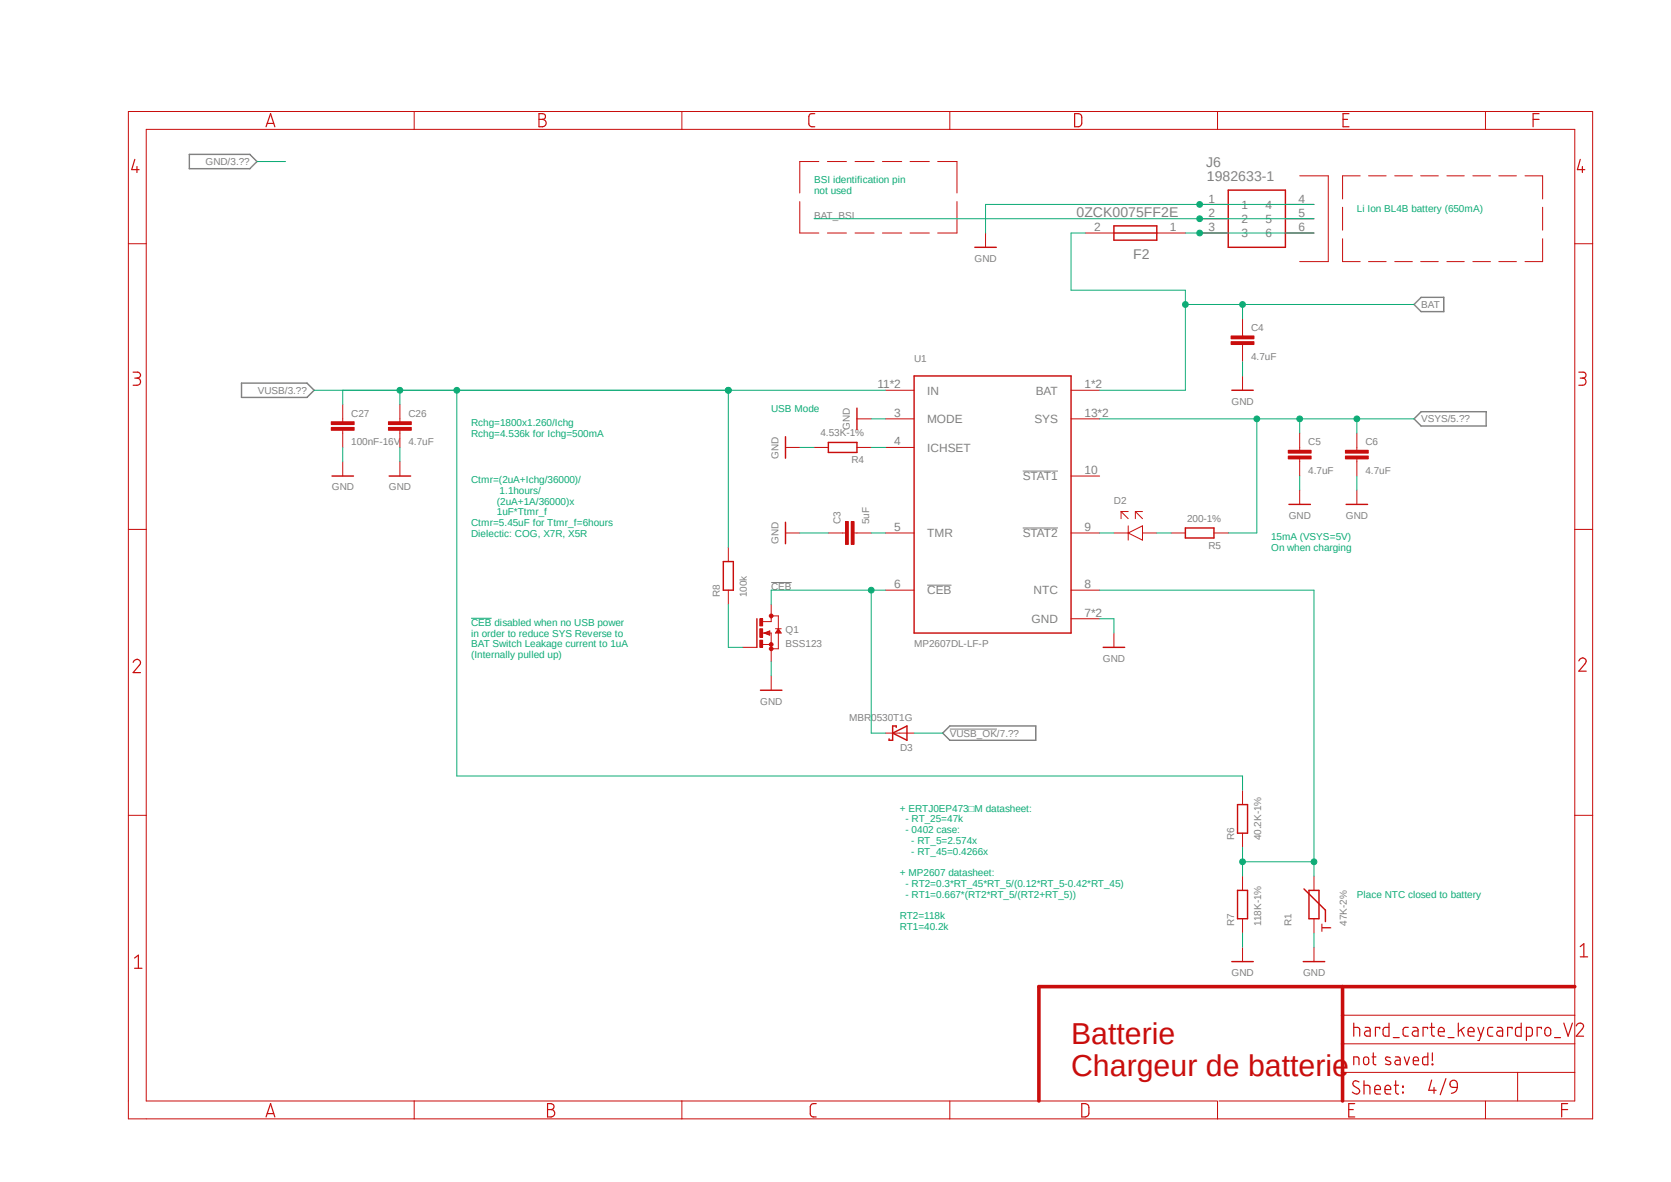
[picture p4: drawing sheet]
<svg xmlns="http://www.w3.org/2000/svg" width="297mm" height="210mm" viewBox="0 0 297 210" stroke-linecap="round" stroke-linejoin="round" font-family="sans-serif">
<path d="M22.3 18.9l260.9 180.5M283.2 18.9l-260.9 180.5" fill="none" stroke="#fff" stroke-width=".18"/>
<path d="M181.8 83.7h6.2M181.8 93.8h6.2M137.1 103.5h3.6M164.8 104h4.3M168.8 129.5h8.4" fill="none" stroke="#808080" stroke-width=".18"/>
<path d="M33.7 27.4h10.7l1.3 1.3-1.3 1.3h-10.7zM252.6 52.8h4v2.6h-4l-1.3-1.3zM42.9 68.1h11.7l1.2 1.2-1.2 1.3h-11.7zM251.3 74.4l1.3-1.2h11.6v2.5h-11.6zM168.8 129h15.3v2.5h-15.3l-1.2-1.2z" fill="none" stroke="#808080" stroke-width=".25"/>
<g fill="none" stroke="#c90d0c" stroke-width=".18">
<path d="M73.6 19.8v3.2M121.2 19.8v3.2M168.8 19.8v3.2M216.4 19.8v3.2M264 19.8v3.2M142.2 35.8v5.6h3.3M145.5 28.7h-3.3v5.6M147.1 28.7h3.4M152 28.7h3.4M156.8 28.7h3.5M161.8 28.7h3.4M166.7 28.7h3.4v5.6"/>
<path d="M170.1 35.8v5.6h-3.4M231 31.2h5.1v15.3h-5.1M238.6 36.8v4.1M241.8 31.2h-3.2v4.1M243.2 31.2h3.2M247.9 31.2h3.1M252.5 31.2h3.2M257.2 31.2h3.1M261.8 31.2h3.1M266.4 31.2h3.1M271.1 31.2h3.1v4.1M274.2 36.8v4.1"/>
<path d="M22.8 43.3h3.2M147.1 41.4h3.4M152 41.4h3.4M156.8 41.4h3.5M161.8 41.4h3.4M238.6 42.4v4.1h3.2M243.2 46.5h3.2M247.9 46.5h3.1M252.5 46.5h3.2M257.2 46.5h3.1M261.8 46.5h3.1M266.4 46.5h3.1"/>
<path d="M274.2 42.4v4.1h-3.1M279.9 43.3h3.2M139.6 79.5h2.6M152.3 74.4h2.6M220.9 66.8v2.5M22.8 94.1h3.2M139.6 94.7h2.6M198 94.7h2.5M199.3 90.9h1.2M199.3 90.9l1.2 1.3M199.3 90.9v1.3M200.5 94.7l2.6-1.3v2.6z"/>
<path d="M200.5 93.4v2.6M201.8 90.9l1.3 1.3M201.8 90.9h1.3M201.8 90.9v1.3M203.1 94.7h2.5M279.9 94.1h3.2M135.6 114.5h1.5M135.8 112.5l1-.4v.8zM137.1 109.4h1.2v5.9h-1.2v-2.8h-1.5M137.1 109.9v.5h-1.5M137.8 111.7h1.1M138.3 111.7l.6 .8h-1.1z"/>
<path d="M22.8 144.9h3.2M233.6 155.7v2.5M279.9 144.9h3.2M233.6 163.2v2.6M233.6 168.3v2.6M73.6 195.6v3.2M121.2 195.6v3.2M168.8 195.6v3.2M216.3 195.6h-190.3v-172.6h253.9v172.6h-15.7M216.4 195.6v3.2M216.7 195.6h47.3v3.2h-241.2v-179h260.3v179h-18.9M238.6 190.5h41.3"/>
<path d="M238.6 185.5h41.3M238.6 180.4h41.3M269.7 190.5v5.1"/>
</g>
<path d="M238.6 175.3v20.3M279.9 175.3h-95.2v20.3" fill="none" stroke="#c90d0c" stroke-width=".64"/>
<g fill="none" stroke="#c90d0c" stroke-width=".21">
<path d="M24 28.3l-.6 1.8h1.3M24.3 29.6v1M47.3 22.5l.8-2.3 .8 2.3M47.5 21.9h1.1M95.8 20.2h.6a.51 .51 0 0 1 .6 .5 .51 .51 0 0 1-.6 .5 .66 .66 0 0 1 .7 .7 .66 .66 0 0 1-.7 .6h-.6zM95.8 21.2h.6M144.8 20.2h-.8l-.2 .2v1.6a.59 .59 0 0 0 .5 .5h.5M191 20.2h.6a.59 .59 0 0 1 .7 .6v1.1a.65 .65 0 0 1-.7 .6h-.6zM238.7 21.2h.8M239.8 20.2h-1.1v2.3h1.1M272.5 21.2h1.1M273.6 20.2h-1.1v2.3"/>
<path d="M280.9 28.3l-.5 1.8h1.3M281.3 29.6v1M23.7 66.1h.8a.53 .53 0 0 1 .5 .6 .53 .53 0 0 1-.5 .5h-.5M24.3 67.2a.64 .64 0 0 1 .7 .6 .64 .64 0 0 1-.7 .7h-.6M280.6 66.1h.8a.53 .53 0 0 1 .5 .6 .53 .53 0 0 1-.5 .5h-.5M281.3 67.2a.64 .64 0 0 1 .6 .6 .64 .64 0 0 1-.6 .7h-.7M23.7 117.7a.64 .64 0 0 1 .9-.5 .64 .64 0 0 1 .2 1l-1.1 1.3h1.3M280.6 117.4a.63 .63 0 0 1 .9-.5 .63 .63 0 0 1 .2 1l-1.1 1.4h1.3M23.9 170.2l.7-.5v2.3M23.9 172h1.3M280.9 168.2l.6-.5v2.3M280.9 170h1.3"/>
<path d="M47.3 198.5l.8-2.4 .8 2.4M47.5 197.9h1.1M97.3 196.1h.7a.53 .53 0 0 1 .5 .5 .53 .53 0 0 1-.5 .5 .66 .66 0 0 1 .6 .7 .66 .66 0 0 1-.6 .7h-.7zM97.3 197.1h.7M145.1 196.1l-.8 .1-.2 .2-.1 1.5a.58 .58 0 0 0 .6 .6h.5M192.3 196.1h.6a.65 .65 0 0 1 .6 .7v1a.65 .65 0 0 1-.6 .7h-.6zM239.7 197.1h.8M240.6 182.5h.7l.3 .3 .1 1.3M240.6 189.2v-1.4h.6l.3 .2 .1 1.2M240.6 181.8v2.3M240.8 196.1h-1.1v2.4h1.1M241.6 192.2a.61 .61 0 0 0-.7-.2 .61 .61 0 0 0-.4 .6l.2 .4 .7 .4a.57 .57 0 0 1 .1 .9 .57 .57 0 0 1-.9-.1l-.2-.1"/>
<path d="M242.4 188a.49 .49 0 0 1 .5-.2 .49 .49 0 0 1 .4 .5l-.1 .6-.2 .2h-.4a1.16 1.16 0 0 1-.2-1.1zM242.4 192.8h.7l.4 .2v1.4M242.4 192v2.4M242.7 182.5l.7 .1 .1 .3v1.2h-.5a.47 .47 0 0 1-.5-.5 .47 .47 0 0 1 .5-.4h.5M243.9 187.8h.7M244.1 187.1v1.7l.2 .3 .3 .1M244.3 193.6h1.1a.54 .54 0 0 0-.4-.8 .54 .54 0 0 0-.7 .5l.1 .9 .3 .2h.7M245.2 182.8v-.3h-.7v1.6M246.2 193.6h1a.54 .54 0 0 0-.4-.8 .54 .54 0 0 0-.6 .5v.9l.3 .2h.7M246.9 181.8v2.3h-.9l-.2-.4 .1-.9 .1-.2 .9-.1M247.1 187.9l-.6-.1-.2 .2 .1 .4 .6 .2 .2 .3a.66 .66 0 0 1-.9 .2M247.6 184.4h1.1"/>
<path d="M247.8 192.8h.8M248 187.8h.7l.2 .3v1.1h-.6a.4 .4 0 0 1-.4-.4 .4 .4 0 0 1 .4-.4h.6M248.1 192v2a.44 .44 0 0 0 .5 .4M249.3 193h.1v.2h-.1zM249.3 194.1h.1v.1h-.1zM249.6 187.8l.5 1.4 .4-1.4M250.3 182.5l-.7 .1-.2 .3v.8l.2 .4h.7M251.1 182.5l.7 .1 .3 .3v1.2h-.6a.47 .47 0 0 1-.5-.5 .47 .47 0 0 1 .5-.4h.6M251.2 188.5h.9a.51 .51 0 0 0-.2-.7 .51 .51 0 0 0-.7 .2 1.07 1.07 0 0 0 .2 1.1l.7 .1M253.7 182.8v-.3h-.8v1.6M253.8 187.1v2.1l-.8-.1-.1-.3v-.8l.3-.2h.6M254.2 182.5h.8"/>
<path d="M254.5 181.8v1.9a.38 .38 0 0 0 .5 .4M254.5 191.9l-.5 1.8h1.3M254.6 189.1h.1v.1h-.1zM254.6 187.1v1.4M254.9 193.2v1.1M255.7 183.3h1a.55 .55 0 0 0-.4-.7 .55 .55 0 0 0-.6 .4v.7l.2 .4h.8M257 191.6l-1 2.9M257.4 184.4h1M257.8 192.3a.67 .67 0 0 1 .7-.4 .67 .67 0 0 1 .5 .7v.6h-.8a.62 .62 0 0 1-.4-.9zM259 193.2a1.06 1.06 0 0 1-1 1.1M259.2 181.8v2.3M259.7 183l.6 1.1"/>
<path d="M260.3 182.5l-1.1 .8M260.9 183.3h1.1a.55 .55 0 0 0-.4-.7 .55 .55 0 0 0-.7 .4v.7l.3 .4h.8M262.7 182.5l.5 1.6M263.7 182.5l-.8 2.4h-.2M265.3 182.5l-.7 .1-.2 .3v.8l.2 .4h.7M266.1 182.5l.8 .1 .2 .3v1.2h-.6a.47 .47 0 0 1-.5-.5 .47 .47 0 0 1 .5-.4h.6M268.8 182.8v-.3h-.8v1.6M270.4 181.8v2.3h-.8l-.2-.4v-.9l.3-.3h.7M271.3 184.1h.9l.1-.2 .1-1-.2-.3-.9-.1v2.4M274 182.8v-.3h-.8v1.6M274.8 182.7a.5 .5 0 0 1 .5-.1 .5 .5 0 0 1 .3 .4v.6a.53 .53 0 0 1-.5 .5 .53 .53 0 0 1-.5-.5v-.6zM276.3 184.4h1.1"/>
<path d="M277.6 197.1h1M278 181.8l.7 2.3 .8-2.3M278.6 196.1h-1v2.4M280.2 182.3a.63 .63 0 0 1 .9-.5 .63 .63 0 0 1 .2 1l-1.1 1.3h1.3"/>
</g>
<path d="M139.6 77.6v3.8M152.3 72.5v3.8M218.9 69.3h3.9M139.6 92.8v3.8M134.5 109.9v5.1M136.1 112.5l.6 .2v-.5l-.5 .3M138.3 112l.3 .4h-.5zM231.8 157.9l3.8 3.8v2M232.7 158.2h1.7v5h-1.7zM231.6 170.9h3.9" fill="none" stroke="#c90d0c" stroke-width=".25"/>
<circle cx="137.1" cy="115.3" r=".33" fill="#c90d0c"/>
<circle cx="137.1" cy="115.3" r=".33" fill="none" stroke="#c90d0c" stroke-width=".18"/>
<circle cx="137.1" cy="114.5" r=".33" fill="#c90d0c"/>
<circle cx="137.1" cy="114.5" r=".33" fill="none" stroke="#c90d0c" stroke-width=".18"/>
<circle cx="137.1" cy="109.4" r=".33" fill="#c90d0c"/>
<circle cx="137.1" cy="109.4" r=".33" fill="none" stroke="#c90d0c" stroke-width=".18"/>
<path d="M135 109.9h.6v1.3h-.6z" fill-rule="evenodd" fill="#c90d0c"/>
<path d="M135 109.9h.6v1.3h-.6z" fill="none" stroke="#c90d0c" stroke-width=".18"/>
<path d="M135 113.7h.6v1.3h-.6z" fill-rule="evenodd" fill="#c90d0c"/>
<path d="M135 113.7h.6v1.3h-.6z" fill="none" stroke="#c90d0c" stroke-width=".18"/>
<path d="M135 111.7h.6v1.5h-.6z" fill-rule="evenodd" fill="#c90d0c"/>
<path d="M71.1 74.4v.5M71.1 76.5v.5M60.9 82v2.6M132 115h2.5M135 111.7h.6v1.5h-.6zM137.1 107.4v2.5M137.1 115v2.6M198 112.5v2.5M137.1 120.1v2.5M157.4 130.3h5.1" fill="none" stroke="#c90d0c" stroke-width=".18"/>
<path d="M59 84.6h3.8M196.1 115h3.8M135.2 122.6h3.8M158.7 130.3l2.5-1.3v2.5zM159.3 129.2v-.2h-.6v2.5h-.7v-.2" fill="none" stroke="#c90d0c" stroke-width=".25"/>
<path d="M69 75.9h4.1v.6h-4.1z" fill-rule="evenodd" fill="#c90d0c"/>
<path d="M69 75.9h4.1v.6h-4.1z" fill="none" stroke="#c90d0c" stroke-width=".18"/>
<path d="M69 74.9h4.1v.5h-4.1z" fill-rule="evenodd" fill="#c90d0c"/>
<path d="M60.9 74.4v.5M60.9 76.5v.5M69 74.9h4.1v.5h-4.1zM71.1 71.9v2.5M71.1 77v2.5" fill="none" stroke="#c90d0c" stroke-width=".18"/>
<path d="M58.9 75.9h4v.6h-4z" fill-rule="evenodd" fill="#c90d0c"/>
<path d="M58.9 75.9h4v.6h-4z" fill="none" stroke="#c90d0c" stroke-width=".18"/>
<path d="M58.9 74.9h4v.5h-4z" fill-rule="evenodd" fill="#c90d0c"/>
<g fill="none" stroke="#c90d0c" stroke-width=".18">
<path d="M175.2 41.4v2.5M58.9 74.9h4v.5h-4zM60.9 71.9v2.5M60.9 77v2.5M144.7 79.5h2.5M152.3 79.5h2.6M71.1 82v2.6M129.5 97.2v2.6M149.8 94.7h.5M151.8 94.7h.5M208.2 94.7h2.5M215.8 94.7h2.5"/>
<path d="M129.5 104.9v2.5M220.9 140.4v2.6M220.9 148v2.6M220.9 155.7v2.5M220.9 163.2v2.6M220.9 168.3v2.6"/>
</g>
<path d="M173.3 43.9h3.8M147.2 78.6h5.1v1.8h-5.1zM69.2 84.6h3.8M128.6 99.8h1.7v5.1h-1.7zM210.7 93.8h5.1v1.8h-5.1zM220 143h1.7v5h-1.7zM220 158.2h1.7v5h-1.7zM218.9 170.9h3.9" fill="none" stroke="#c90d0c" stroke-width=".25"/>
<path d="M151.3 92.7h.5v4h-.5z" fill-rule="evenodd" fill="#c90d0c"/>
<path d="M151.3 92.7h.5v4h-.5z" fill="none" stroke="#c90d0c" stroke-width=".18"/>
<path d="M150.3 92.7h.5v4h-.5z" fill-rule="evenodd" fill="#c90d0c"/>
<path d="M220.9 59.2v.5M220.9 61.2v.5M147.2 94.7h2.6M150.3 92.7h.5v4h-.5zM152.3 94.7h2.6" fill="none" stroke="#c90d0c" stroke-width=".18"/>
<path d="M218.8 60.7h4.1v.5h-4.1z" fill-rule="evenodd" fill="#c90d0c"/>
<path d="M218.8 60.7h4.1v.5h-4.1z" fill="none" stroke="#c90d0c" stroke-width=".18"/>
<path d="M218.8 59.7h4.1v.5h-4.1z" fill-rule="evenodd" fill="#c90d0c"/>
<path d="M218.8 59.7h4.1v.5h-4.1zM220.9 56.6v2.6M220.9 61.7v2.6M231 79.5v.5M231 81.5v.5" fill="none" stroke="#c90d0c" stroke-width=".18"/>
<path d="M229 81h4v.5h-4z" fill-rule="evenodd" fill="#c90d0c"/>
<path d="M229 81h4v.5h-4z" fill="none" stroke="#c90d0c" stroke-width=".18"/>
<path d="M229 80h4v.5h-4z" fill-rule="evenodd" fill="#c90d0c"/>
<path d="M231 77v2.5M241.2 79.5v.5M229 80h4v.5h-4zM231 82v2.6M231 87.1v2.5M241.2 81.5v.5" fill="none" stroke="#c90d0c" stroke-width=".18"/>
<path d="M229.1 89.6h3.8" fill="none" stroke="#c90d0c" stroke-width=".25"/>
<path d="M239.1 81h4.1v.5h-4.1z" fill-rule="evenodd" fill="#c90d0c"/>
<path d="M239.1 81h4.1v.5h-4.1z" fill="none" stroke="#c90d0c" stroke-width=".18"/>
<path d="M239.1 80h4.1v.5h-4.1z" fill-rule="evenodd" fill="#c90d0c"/>
<g fill="none" stroke="#c90d0c" stroke-width=".18">
<path d="M213.2 36.3h5.1M213.2 38.9h5.1M228.5 36.3h5.1M228.5 38.9h5.1M192.9 41.4h5.1M205.6 41.4h5.1M213.2 41.4h5.1M228.5 41.4h5.1M157.4 69.3h5.1M157.4 74.4h5.1M157.4 79.5h5.1M190.4 69.3h5.1"/>
<path d="M190.4 74.4h5.1M241.2 77v2.5M157.4 94.7h5.1M190.4 94.7h5.1M190.4 84.6h5.1M239.1 80h4.1v.5h-4.1zM241.2 82v2.6M241.2 87.1v2.5M157.4 104.9h5.1M190.4 104.9h5.1M190.4 109.9h5.1"/>
</g>
<path d="M218.3 33.8h10.2v10.1h-10.2zM198 40.1h7.6v2.6h-7.6zM198 41.4h7.6M162.5 66.8h27.9v45.7h-27.9zM239.3 89.6h3.8" fill="none" stroke="#c90d0c" stroke-width=".25"/>
<path d="M45.7 28.7h5.1M233.6 36.3h-58.4v5.1M60.9 79.5v2.5M71.1 79.5v2.5M142.2 79.5h2.5M154.9 74.4h2.5M220.9 64.3v2.5M142.2 94.7h5M83.7 109.9h3.7M137.1 117.6v2.5M220.9 165.8v2.5M233.6 165.8v2.5" fill="none" stroke="#0dab76" stroke-width=".18"/>
<circle cx="213.2" cy="36.3" r=".51" fill="#0dab76"/>
<g fill="none" stroke="#0dab76" stroke-width=".18">
<path d="M195.5 74.4h27.9v20.3h-5.1M231 84.6v2.5M241.2 84.6v2.5M195.5 109.9h2.5v2.6"/>
<circle cx="213.2" cy="36.3" r=".51"/>
</g>
<circle cx="223.4" cy="74.4" r=".51" fill="#0dab76"/>
<g fill="none" stroke="#0dab76" stroke-width=".18">
<path d="M223.4 74.4h17.8v2.6M231 74.4v2.6"/>
<circle cx="223.4" cy="74.4" r=".51"/>
</g>
<circle cx="231" cy="74.4" r=".51" fill="#0dab76"/>
<g fill="none" stroke="#0dab76" stroke-width=".18">
<path d="M241.2 74.4h10.1"/>
<circle cx="231" cy="74.4" r=".51"/>
</g>
<circle cx="241.2" cy="74.4" r=".51" fill="#0dab76"/>
<g fill="none" stroke="#0dab76" stroke-width=".18">
<path d="M210.7 54.1h10.2v2.5M205.6 94.7h2.6"/>
<circle cx="241.2" cy="74.4" r=".51"/>
</g>
<circle cx="220.8" cy="54.1" r=".51" fill="#0dab76"/>
<g fill="none" stroke="#0dab76" stroke-width=".18">
<path d="M210.7 51.6v17.7h-15.2M220.9 54.1h30.4"/>
<circle cx="220.8" cy="54.1" r=".51"/>
</g>
<circle cx="210.7" cy="54.1" r=".51" fill="#0dab76"/>
<g fill="none" stroke="#0dab76" stroke-width=".18">
<path d="M192.9 41.4h-2.5v10.2h20.3M154.9 79.5h2.5M154.9 94.7h2.5M154.9 104.9v25.4h2.5M157.4 104.9h-20.3v2.5"/>
<circle cx="210.7" cy="54.1" r=".51"/>
</g>
<circle cx="154.9" cy="104.9" r=".51" fill="#0dab76"/>
<g fill="none" stroke="#0dab76" stroke-width=".18">
<path d="M71.1 69.3v2.6M129.5 69.3h-68.6v2.6M129.5 107.4v7.6h2.5M162.5 130.3h5.1"/>
<circle cx="154.9" cy="104.9" r=".51"/>
</g>
<circle cx="71.1" cy="69.3" r=".51" fill="#0dab76"/>
<g fill="none" stroke="#0dab76" stroke-width=".18">
<path d="M55.8 69.3h101.6M129.5 69.3v27.9"/>
<circle cx="71.1" cy="69.3" r=".51"/>
</g>
<circle cx="129.5" cy="69.3" r=".51" fill="#0dab76"/>
<circle cx="129.5" cy="69.3" r=".51" fill="none" stroke="#0dab76" stroke-width=".18"/>
<circle cx="129.5" cy="69.3" r=".51" fill="#0dab76"/>
<g fill="none" stroke="#0dab76" stroke-width=".18">
<path d="M81.2 69.3v68.6h139.7"/>
<circle cx="129.5" cy="69.3" r=".51"/>
</g>
<circle cx="81.2" cy="69.3" r=".51" fill="#0dab76"/>
<g fill="none" stroke="#0dab76" stroke-width=".18">
<path d="M195.5 104.9h38.1v50.8M220.9 137.9v2.5M220.9 150.6v5.1M220.9 153.1h12.7"/>
<circle cx="81.2" cy="69.3" r=".51"/>
</g>
<circle cx="220.8" cy="153.1" r=".51" fill="#0dab76"/>
<circle cx="220.8" cy="153.1" r=".51" fill="none" stroke="#0dab76" stroke-width=".18"/>
<circle cx="233.5" cy="153.1" r=".51" fill="#0dab76"/>
<g fill="none" stroke="#0dab76" stroke-width=".18">
<path d="M144.7 38.9h88.9M195.5 94.7h2.5"/>
<circle cx="233.5" cy="153.1" r=".51"/>
</g>
<circle cx="213.2" cy="38.9" r=".51" fill="#0dab76"/>
<g fill="none" stroke="#0dab76" stroke-width=".18">
<path d="M210.7 41.4h22.9"/>
<circle cx="213.2" cy="38.9" r=".51"/>
</g>
<circle cx="213.2" cy="41.4" r=".51" fill="#0dab76"/>
<circle cx="213.2" cy="41.4" r=".51" fill="none" stroke="#0dab76" stroke-width=".18"/>
<g font-size="5.4" fill="#c90d0c">
<text x="190.4" y="185.5">Batterie</text>
<text x="190.4" y="191.2">Chargeur de batterie</text>
</g>
<g font-size="2.5" fill="#808080">
<text x="214.4" y="29.6">J6</text>
<text x="214.5" y="32.1">1982633-1</text>
<text x="191.3" y="38.5">0ZCK0075FF2E</text>
<text x="201.4" y="46.1">F2</text>
</g>
<text font-size="2.5" fill="#c90d0c" x="236.6" y="165.5" transform="rotate(-90 236.6 165.5)">T</text>
<g font-size="2.1" fill="#808080">
<text x="214.8" y="36">1</text>
<text x="230.8" y="36">4</text>
<text x="194.5" y="41.1">2</text>
<text x="207.9" y="41.1">1</text>
<text x="214.8" y="38.5">2</text>
<text x="214.8" y="41.1">3</text>
<text x="220.6" y="37.1">1</text>
<text x="220.6" y="39.6">2</text>
<text x="225" y="37.1">4</text>
<text x="225" y="39.6">5</text>
<text x="230.8" y="38.5">5</text>
<text x="230.8" y="41.1">6</text>
<text x="220.6" y="42.2">3</text>
<text x="225" y="42.2">6</text>
<text x="156" y="69">11*2</text>
<text x="164.8" y="70.1">IN</text>
<text x="184.1" y="70.1">BAT</text>
<text x="192.7" y="69">1*2</text>
<text x="159" y="74">3</text>
<text x="164.8" y="75.2">MODE</text>
<text x="183.9" y="75.2">SYS</text>
<text x="192.7" y="74">13*2</text>
<text x="159" y="79.1">4</text>
<text x="164.8" y="80.3">ICHSET</text>
<text x="181.8" y="85.3">STAT1</text>
<text x="192.7" y="84.2">10</text>
<text x="159" y="94.4">5</text>
<text x="164.8" y="95.5">TMR</text>
<text x="181.8" y="95.5">STAT2</text>
<text x="192.7" y="94.4">9</text>
<text x="159" y="104.5">6</text>
<text x="164.8" y="105.6">CEB</text>
<text x="183.7" y="105.6">NTC</text>
<text x="192.7" y="104.5">8</text>
<text x="183.3" y="110.7">GND</text>
<text x="192.7" y="109.6">7*2</text>
</g>
<g font-size="1.8" fill="#808080">
<text x="36.5" y="29.3">GND/3.??</text>
<text x="144.7" y="38.9">BAT_BSI</text>
<text x="173.2" y="46.5">GND</text>
<text x="222.4" y="58.8">C4</text>
<text x="252.6" y="54.7">BAT</text>
<text x="162.5" y="64.3">U1</text>
<text x="222.4" y="63.9">4.7uF</text>
<text x="45.8" y="70">VUSB/3.??</text>
<text x="218.9" y="71.9">GND</text>
<text x="62.4" y="74">C27</text>
<text x="72.6" y="74">C26</text>
<text x="145.8" y="77.5">4.53K-1%</text>
<text x="151" y="76.4" transform="rotate(-90 151 76.4)">GND</text>
<text x="252.6" y="75.1">VSYS/5.??</text>
<text x="62.4" y="79.1">100nF-16V</text>
<text x="72.6" y="79.1">4.7uF</text>
<text x="138.3" y="81.5" transform="rotate(-90 138.3 81.5)">GND</text>
<text x="151.3" y="82.3">R4</text>
<text x="232.5" y="79.1">C5</text>
<text x="242.7" y="79.1">C6</text>
<text x="59" y="87.1">GND</text>
<text x="69.1" y="87.1">GND</text>
<text x="198" y="89.6">D2</text>
<text x="232.5" y="84.2">4.7uF</text>
<text x="242.7" y="84.2">4.7uF</text>
<text x="149.4" y="93.2" transform="rotate(-90 149.4 93.2)">C3</text>
<text x="154.5" y="93.2" transform="rotate(-90 154.5 93.2)">5uF</text>
<text x="211" y="92.7">200-1%</text>
<text x="229.1" y="92.2">GND</text>
<text x="239.2" y="92.2">GND</text>
<text x="138.3" y="96.7" transform="rotate(-90 138.3 96.7)">GND</text>
<text x="214.8" y="97.5">R5</text>
<text x="128" y="106.1" transform="rotate(-90 128 106.1)">R8</text>
<text x="132.8" y="106.1" transform="rotate(-90 132.8 106.1)">100k</text>
<text x="137.1" y="104.9">CEB</text>
<text x="139.6" y="112.5">Q1</text>
<text x="139.6" y="115">BSS123</text>
<text x="162.5" y="115">MP2607DL-LF-P</text>
<text x="196" y="117.6">GND</text>
<text x="135.1" y="125.2">GND</text>
<text x="150.9" y="128.1">MBR0530T1G</text>
<text x="168.8" y="130.9">VUSB_OK/7.??</text>
<text x="160" y="133.4">D3</text>
<text x="219.4" y="149.3" transform="rotate(-90 219.4 149.3)">R6</text>
<text x="224.2" y="149.3" transform="rotate(-90 224.2 149.3)">40.2K-1%</text>
<text x="219.4" y="164.5" transform="rotate(-90 219.4 164.5)">R7</text>
<text x="224.2" y="164.5" transform="rotate(-90 224.2 164.5)">118K-1%</text>
<text x="229.5" y="164.5" transform="rotate(-90 229.5 164.5)">R1</text>
<text x="239.4" y="164.5" transform="rotate(-90 239.4 164.5)">47K-2%</text>
<text x="218.9" y="173.4">GND</text>
<text x="231.6" y="173.4">GND</text>
</g>
<g font-size="1.8" fill="#0dab76">
<text x="144.7" y="32.5">BSI identification pin</text>
<text x="144.7" y="34.4">not used</text>
<text x="241.2" y="37.6">Li Ion BL4B battery (650mA)</text>
<text x="83.7" y="75.7">Rchg=1800x1.260/Ichg</text>
<text x="83.7" y="77.6">Rchg=4.536k for Ichg=500mA</text>
<text x="137.1" y="73.2">USB Mode</text>
<text x="83.7" y="85.9">Ctmr=(2uA+Ichg/36000)/</text>
<text x="88.3" y="89.7">(2uA+1A/36000)x</text>
<text x="88.8" y="87.8">1.1hours/</text>
<text x="83.7" y="93.5">Ctmr=5.45uF for Ttmr_f=6hours</text>
<text x="83.7" y="95.4">Dielectic: COG, X7R, X5R</text>
<text x="88.3" y="91.6">1uF*Ttmr_f</text>
<text x="225.9" y="96">15mA (VSYS=5V)</text>
<text x="225.9" y="97.9">On when charging</text>
<text x="83.7" y="111.2">CEB disabled when no USB power</text>
<text x="83.7" y="113.1">in order to reduce SYS Reverse to</text>
<text x="83.7" y="115">BAT Switch Leakage current to 1uA</text>
<text x="83.7" y="116.9">(Internally pulled up)</text>
<text x="159.9" y="144.2">+ ERTJ0EP473□M datasheet:</text>
<text x="160.9" y="146.1">- RT_25=47k</text>
<text x="160.9" y="148">- 0402 case:</text>
<text x="162" y="149.9">- RT_5=2.574x</text>
<text x="159.9" y="155.7">+ MP2607 datasheet:</text>
<text x="162" y="151.8">- RT_45=0.4266x</text>
<text x="160.9" y="157.6">- RT2=0.3*RT_45*RT_5/(0.12*RT_5-0.42*RT_45)</text>
<text x="160.9" y="159.5">- RT1=0.667*(RT2*RT_5/(RT2+RT_5))</text>
<text x="241.2" y="159.5">Place NTC closed to battery</text>
<text x="159.9" y="163.3">RT2=118k</text>
<text x="159.9" y="165.2">RT1=40.2k</text>
</g>
</svg>
